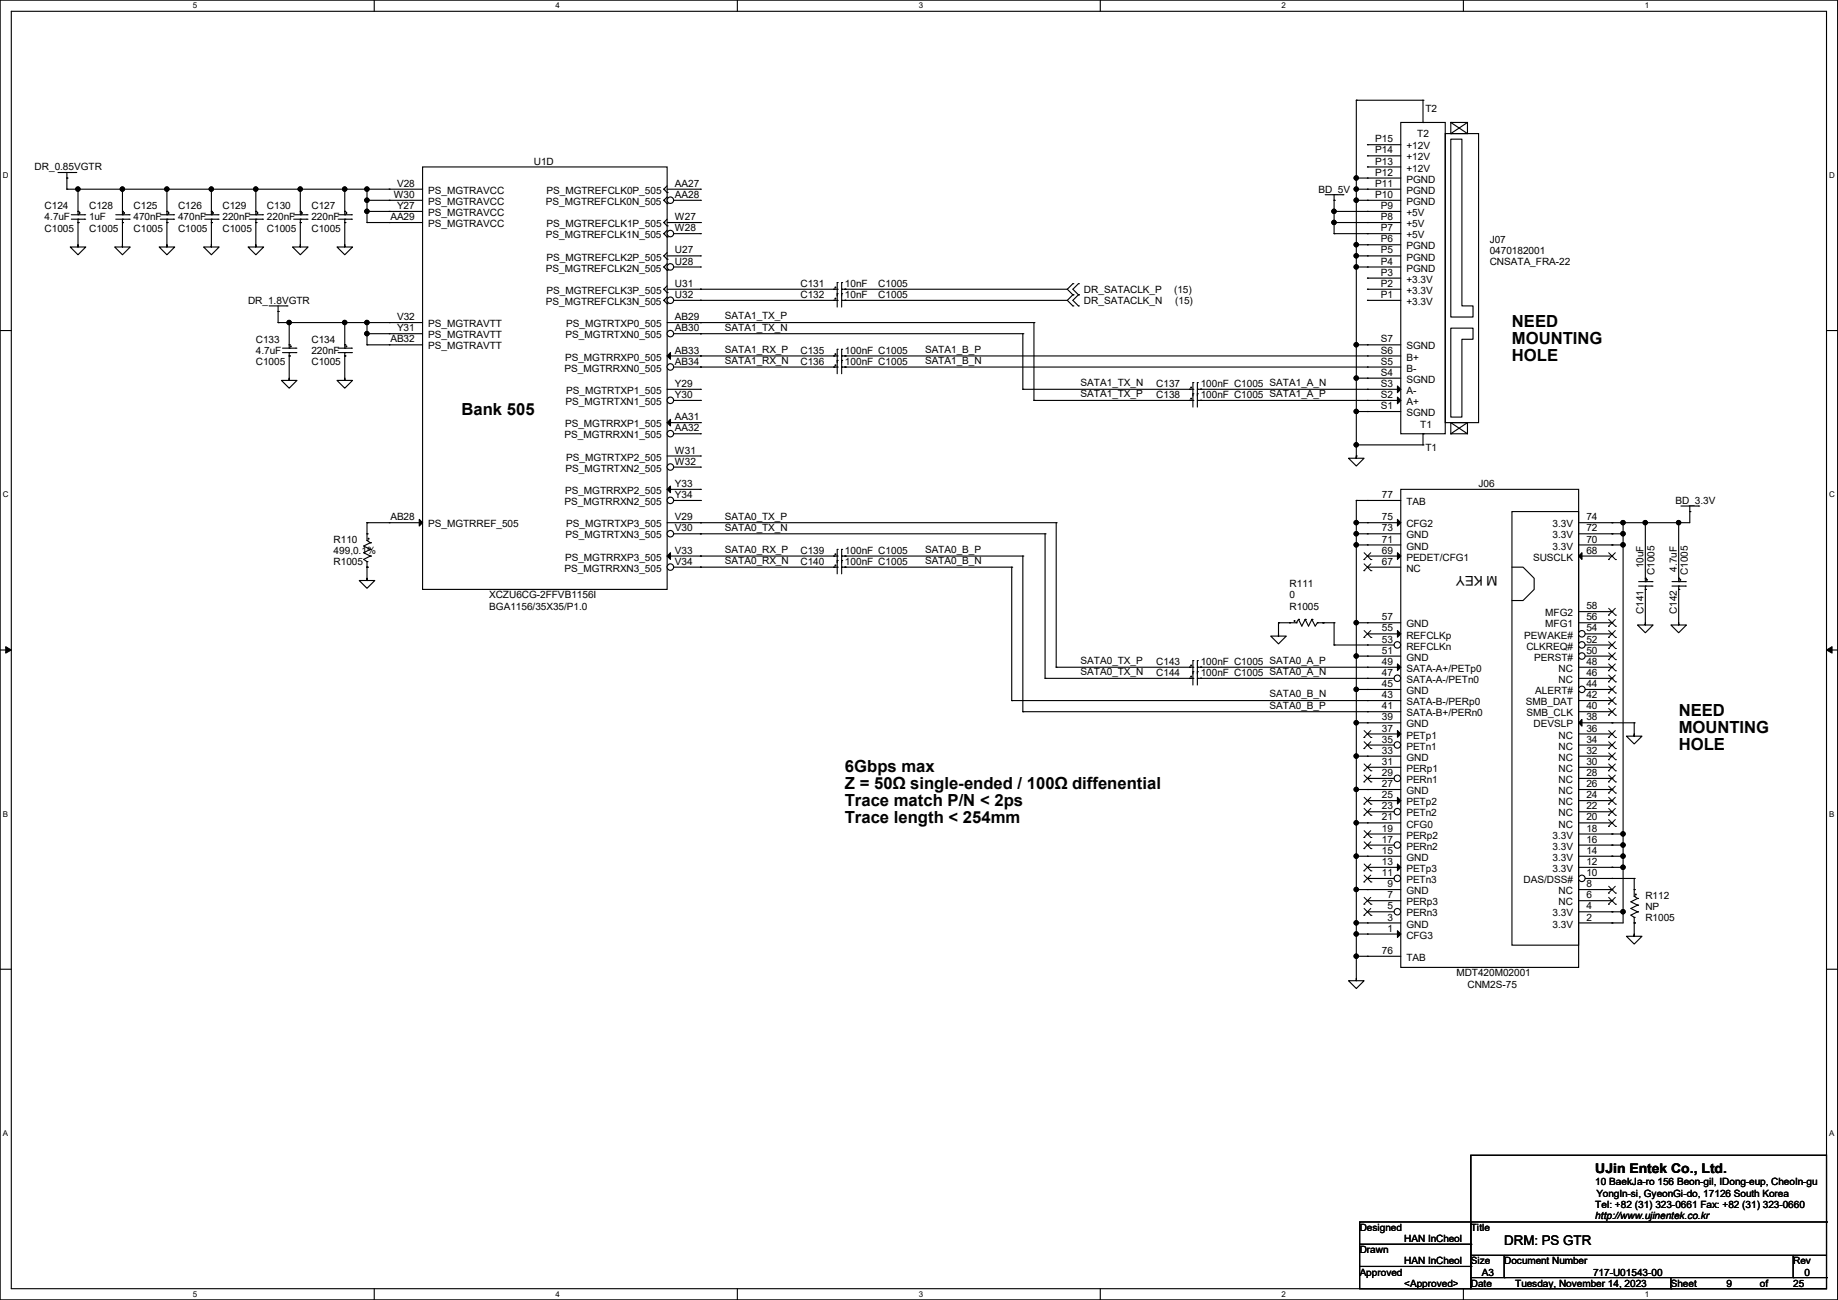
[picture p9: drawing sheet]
<svg xmlns="http://www.w3.org/2000/svg" width="420mm" height="297mm" viewBox="0 0 420 297" stroke-linecap="round" stroke-linejoin="round" font-family="sans-serif">
<path d="M0 0h419.9v297h-419.9zM2.6 2.6h414.8v291.8h-414.8z" fill="none" stroke="#000" stroke-width=".25"/>
<g fill="#fff">
<path d="M44 .3h1v2h-1z"/>
<path d="M44 294.7h1v2h-1z"/>
</g>
<path d="M85.5 0v2.6M85.5 294.4v2.6" fill="none" stroke="#000" stroke-width=".25"/>
<g fill="#fff">
<path d="M127 .3h.9v2h-.9z"/>
<path d="M127 294.7h.9v2h-.9z"/>
</g>
<path d="M168.5 0v2.6M168.5 294.4v2.6" fill="none" stroke="#000" stroke-width=".25"/>
<g fill="#fff">
<path d="M209.9 .3h1v2h-1z"/>
<path d="M209.9 294.7h1v2h-1z"/>
</g>
<path d="M251.4 0v2.6M251.4 294.4v2.6" fill="none" stroke="#000" stroke-width=".25"/>
<g fill="#fff">
<path d="M292.9 .3h.9v2h-.9z"/>
<path d="M292.9 294.7h.9v2h-.9z"/>
</g>
<path d="M334.4 0v2.6M334.4 294.4v2.6" fill="none" stroke="#000" stroke-width=".25"/>
<g fill="#fff">
<path d="M375.8 .3h1v2h-1z"/>
<path d="M375.8 294.7h1v2h-1z"/>
<path d="M.7 39h1.2v2h-1.2z"/>
<path d="M418 39h1.3v2h-1.3z"/>
<path d="M.7 112h1.2v2h-1.2z"/>
<path d="M418 112h1.3v2h-1.3z"/>
</g>
<path d="M0 75.5h2.6M417.4 75.5h2.5" fill="none" stroke="#000" stroke-width=".25"/>
<g fill="#fff">
<path d="M.7 185h1.2v1.9h-1.2z"/>
<path d="M418 185h1.2v1.9h-1.2z"/>
</g>
<path d="M0 148.5h2.6M417.4 148.5h2.5" fill="none" stroke="#000" stroke-width=".25"/>
<path d="M1.3 147.7l1.3 .8-1.3 .7zM417.4 148.5l1.2-.8v1.5z" fill="#000" stroke="#000" stroke-width=".23"/>
<g fill="#fff">
<path d="M.7 257.9h1.2v2h-1.2z"/>
<path d="M418 257.9h1.2v2h-1.2z"/>
</g>
<g fill="none" stroke="#000" stroke-width=".25">
<path d="M13.3 39.4h4M15.3 39.4v1.3M17.3 39.4h.1M15.3 40.7h.1M16 56.4h1.8v-.5v.5h1.8l-1.8 1.8zM26.2 56.4h1.8v-.5v.5h1.8l-1.8 1.8zM36.4 56.4h1.7v-.5v.5h1.8l-1.8 1.8zM46.5 56.4h1.8v-.5v.5h1.8l-1.8 1.8zM56.7 56.4h1.8v-.5v.5h1.7l-1.7 1.8zM66.8 56.4h1.8v-.5v.5h1.8l-1.8 1.8zM77 56.4h1.8v-.5v.5h1.8l-1.8 1.8zM302.8 44.5h4.1"/>
<path d="M304.8 45.8h.1M304.8 44.5v1.3M306.9 44.5h.1M61.5 69.9h4.1M63.5 71.2h.1M63.5 69.9v1.3M65.6 69.9h.1M245.2 64.8h.1M245.2 67.4h.1M245.2 69.9h.1M245.2 64.8l-1.3 1.3 1.3 1.3M245.2 67.4l-1.3 1.2 1.3 1.3"/>
<path d="M246.4 67.4h.1M246.4 64.8h.1M246.4 69.9h.1M246.4 64.8l-1.2 1.3 1.2 1.3M246.4 67.4l-1.2 1.2 1.2 1.3M64.3 86.9h1.8v-.5v.5h1.8l-1.8 1.8zM77 86.9h1.8v-.5v.5h1.8l-1.8 1.8zM308.1 104.7h1.8v-.5v.5h1.8l-1.8 1.8zM320.1 111.8h40.6v109.2h-40.6zM345.5 116.9h15.2v99h-15.2zM384.1 115.6h4.1M386.1 116.9h.1"/>
<path d="M386.1 115.6v1.3M388.2 115.6h.1M82.1 132.6h1.8v-.5v.5h1.7l-1.7 1.8zM345.5 129.6h2.5l2.6 2.5v2.6l-2.6 2.5h-2.5M290.4 145.3h1.7v-.5v.5h1.8l-1.8 1.8zM374.2 142.8h1.8v-.5v.5h1.7l-1.7 1.8zM381.8 142.8h1.8v-.5v.5h1.8l-1.8 1.8zM371.6 168.2h1.8v-.5v.5h1.8l-1.8 1.8zM312.5 213.4h.1M312.5 210.9h.1M312.5 213.4h7.6M312.5 210.9h7.6"/>
<path d="M371.6 213.9h1.8v-.5v.5h1.8l-1.8 1.8zM0 221.4h2.6M308.1 224.1h1.8v-.5v.5h1.8l-1.8 1.7zM417.4 221.4h2.5M310.7 279.2h25.4v15.2h-25.4zM336.1 263.9h81.3v30.5h-81.3zM336.1 279.2h81.3M417.4 279.2h.1M310.7 284.3h25.4M310.7 289.3h25.4M336.1 286.8h.1M336.1 284.3h.1"/>
<path d="M336.1 289.3h.1M336.1 291.9h81.3M336.1 286.8h81.3M343.7 291.9h.1M343.7 286.8v5.1M381.8 294.4h.1M381.8 291.9v2.5M409.7 291.9h.1M409.7 286.8v5.1M417.4 291.9h.1"/>
</g>
<path d="M319.3 212.6l.8 .8-.8 .8z" fill="#000" stroke="#000" stroke-width=".25"/>
<circle cx="319.3" cy="208.3" r=".74" fill="#fff" stroke="#000" stroke-width=".25"/>
<path d="M312.5 208.3h.1M312.5 205.8h.1M312.5 203.2h.1M312.5 208.3h6.1M312.5 205.8h7.6M312.5 203.2h7.6" fill="none" stroke="#000" stroke-width=".25"/>
<path d="M311.7 209.1h.1M311.7 206.6h.1M311.7 207.6l1.6 1.5M311.7 205l1.6 1.6M313.2 207.6l-1.5 1.5M313.2 205l-1.5 1.6M313.3 209.1h.1M313.3 206.6h.1" fill="none" stroke="#000" stroke-width=".23"/>
<circle cx="319.3" cy="200.7" r=".74" fill="#fff" stroke="#000" stroke-width=".25"/>
<path d="M312.5 198.2h.1M312.5 195.6h.1M312.5 198.2h7.6M312.5 195.6h7.6M312.5 200.7h.1M312.5 200.7h6.1" fill="none" stroke="#000" stroke-width=".25"/>
<path d="M311.7 199h.1M311.7 199.9l1.6 1.6M311.7 197.4l1.6 1.6M313.2 199.9l-1.5 1.6M313.2 197.4l-1.5 1.6M313.3 199h.1M311.7 201.5h.1M313.3 201.5h.1" fill="none" stroke="#000" stroke-width=".23"/>
<path d="M319.3 197.4l.8 .8-.8 .7z" fill="#000" stroke="#000" stroke-width=".25"/>
<circle cx="319.3" cy="193.1" r=".74" fill="#fff" stroke="#000" stroke-width=".25"/>
<path d="M312.5 193.1h.1M312.5 190.5h.1M312.5 188h.1M312.5 193.1h6.1M312.5 190.5h7.6M312.5 188h7.6" fill="none" stroke="#000" stroke-width=".25"/>
<path d="M311.7 193.9h.1M311.7 191.3h.1M311.7 192.3l1.6 1.6M311.7 189.8l1.6 1.5M313.2 192.3l-1.5 1.6M313.2 189.8l-1.5 1.5M313.3 193.9h.1M313.3 191.3h.1" fill="none" stroke="#000" stroke-width=".23"/>
<circle cx="319.3" cy="185.4" r=".74" fill="#fff" stroke="#000" stroke-width=".25"/>
<path d="M312.5 185.5h.1M312.5 182.9h.1M312.5 180.4h.1M312.5 185.5h6.1M312.5 182.9h7.6M312.5 180.4h7.6" fill="none" stroke="#000" stroke-width=".25"/>
<path d="M311.7 186.3h.1M311.7 183.7h.1M311.7 184.7l1.6 1.6M311.7 182.2l1.6 1.5M313.2 184.7l-1.5 1.6M313.2 182.2l-1.5 1.5M313.3 186.3h.1M313.3 183.7h.1" fill="none" stroke="#000" stroke-width=".23"/>
<path d="M319.3 182.2l.8 .7-.8 .8z" fill="#000" stroke="#000" stroke-width=".25"/>
<circle cx="319.3" cy="177.8" r=".74" fill="#fff" stroke="#000" stroke-width=".25"/>
<path d="M312.5 177.8h.1M312.5 175.3h.1M312.5 172.8h.1M312.5 177.8h6.1M312.5 175.3h7.6M312.5 172.8h7.6" fill="none" stroke="#000" stroke-width=".25"/>
<path d="M311.7 178.6h.1M311.7 176.1h.1M311.7 177.1l1.6 1.5M311.7 174.5l1.6 1.6M313.2 177.1l-1.5 1.5M313.2 174.5l-1.5 1.6M313.3 178.6h.1M313.3 176.1h.1" fill="none" stroke="#000" stroke-width=".23"/>
<circle cx="319.3" cy="170.2" r=".74" fill="#fff" stroke="#000" stroke-width=".25"/>
<path d="M312.5 157.5h.1M312.5 157.5h7.6M312.5 170.2h.1M312.5 167.7h.1M312.5 165.1h.1M312.5 162.6h.1M312.5 160.1h.1M312.5 170.2h6.1M312.5 167.7h7.6M312.5 165.1h7.6M312.5 162.6h7.6M312.5 160.1h7.6" fill="none" stroke="#000" stroke-width=".25"/>
<path d="M311.7 171h.1M311.7 168.5h.1M311.7 169.5l1.6 1.5M311.7 166.9l1.6 1.6M313.2 169.5l-1.5 1.5M313.2 166.9l-1.5 1.6M313.3 171h.1M313.3 168.5h.1" fill="none" stroke="#000" stroke-width=".23"/>
<path d="M319.3 166.9l.8 .8-.8 .7z" fill="#000" stroke="#000" stroke-width=".25"/>
<circle cx="319.3" cy="155" r=".74" fill="#fff" stroke="#000" stroke-width=".25"/>
<path d="M312.5 155h.1M312.5 152.4h.1M312.5 149.9h.1M312.5 155h6.1M312.5 152.4h7.6M312.5 149.9h7.6" fill="none" stroke="#000" stroke-width=".25"/>
<path d="M319.3 151.7l.8 .7-.8 .8z" fill="#000" stroke="#000" stroke-width=".25"/>
<circle cx="319.3" cy="147.3" r=".74" fill="#fff" stroke="#000" stroke-width=".25"/>
<g fill="none" stroke="#000" stroke-width=".25">
<path d="M312.5 119.4h.1M312.5 119.4h7.6M312.5 127h.1M312.5 124.5h.1M312.5 122h.1M312.5 127h7.6M312.5 124.5h7.6M312.5 122h7.6M312.5 147.4h.1M312.5 144.8h.1M312.5 142.3h.1M312.5 147.4h6.1"/>
<path d="M312.5 144.8h7.6M312.5 142.3h7.6M360.7 210.9h7.6M360.7 208.3h7.6M360.7 205.8h7.6M360.7 203.2h7.6M368.3 210.9h.1M368.3 208.3h.1M368.3 205.8h.1M368.3 203.2h.1"/>
</g>
<path d="M319.3 118.7l.8 .7-.8 .8zM319.3 126.3l.8 .7-.8 .8zM319.3 144.1l.8 .7-.8 .8z" fill="#000" stroke="#000" stroke-width=".25"/>
<g fill="none" stroke="#000" stroke-width=".23">
<path d="M311.7 127.8h.1M311.7 126.3l1.6 1.5M313.2 126.3l-1.5 1.5M313.3 127.8h.1M311.7 145.6h.1M311.7 144.1l1.6 1.5M313.2 144.1l-1.5 1.5M313.3 145.6h.1M367.5 206.6h.1M367.5 204h.1M367.6 205l1.5 1.6M367.6 202.5l1.5 1.5"/>
<path d="M369.1 205l-1.6 1.6M369.1 202.5l-1.6 1.5M369.1 206.6h.1M369.1 204h.1"/>
</g>
<circle cx="361.5" cy="200.7" r=".74" fill="#fff" stroke="#000" stroke-width=".25"/>
<g fill="none" stroke="#000" stroke-width=".25">
<path d="M360.7 177.8h7.6M360.7 175.3h7.6M360.7 172.8h7.6M360.7 170.2h7.6M360.7 167.7h7.6M360.7 165.1h7.6M360.7 162.6h7.6M360.7 160.1h7.6M368.3 177.8h.1M368.3 175.3h.1M368.3 172.8h.1M368.3 170.2h.1"/>
<path d="M368.3 167.7h.1M368.3 165.1h.1M368.3 162.6h.1M368.3 160.1h.1M360.7 198.2h7.6M360.7 195.6h7.6M360.7 193.1h7.6M360.7 190.5h7.6M360.7 188h7.6M360.7 185.5h7.6M360.7 182.9h7.6M360.7 180.4h7.6"/>
<path d="M368.3 198.2h.1M368.3 195.6h.1M368.3 193.1h.1M368.3 190.5h.1M368.3 188h.1M368.3 185.5h.1M368.3 182.9h.1M368.3 180.4h.1M362.2 200.7h6.1M368.3 200.7h.1"/>
</g>
<g fill="none" stroke="#000" stroke-width=".23">
<path d="M367.6 159.3l1.5 1.6M369.1 159.3l-1.6 1.6M367.5 178.6h.1M367.5 176.1h.1M367.5 173.6h.1M367.5 171h.1M367.5 168.5h.1M367.5 163.4h.1M367.5 160.9h.1M367.6 179.6l1.5 1.6M367.6 177.1l1.5 1.5M367.6 174.5l1.5 1.6"/>
<path d="M367.6 172l1.5 1.6M367.6 169.5l1.5 1.5M367.6 166.9l1.5 1.6M367.6 161.8l1.5 1.6M369.1 179.6l-1.6 1.6M369.1 177.1l-1.6 1.5M369.1 174.5l-1.6 1.6M369.1 172l-1.6 1.6M369.1 169.5l-1.6 1.5M369.1 166.9l-1.6 1.6M369.1 161.8l-1.6 1.6M369.1 178.6h.1"/>
<path d="M369.1 176.1h.1M369.1 173.6h.1M369.1 171h.1M369.1 168.5h.1M369.1 163.4h.1M369.1 160.9h.1M367.5 188.8h.1M367.5 186.3h.1M367.5 183.7h.1M367.5 181.2h.1M367.6 187.2l1.5 1.6M367.6 184.7l1.5 1.6"/>
<path d="M367.6 182.2l1.5 1.5M369.1 187.2l-1.6 1.6M369.1 184.7l-1.6 1.6M369.1 182.2l-1.6 1.5M369.1 188.8h.1M369.1 186.3h.1M369.1 183.7h.1M369.1 181.2h.1"/>
</g>
<path d="M360.7 165.1l.8-.7v1.5z" fill="#000" stroke="#000" stroke-width=".25"/>
<circle cx="361.5" cy="157.5" r=".74" fill="#fff" stroke="#000" stroke-width=".25"/>
<path d="M360.7 155h7.6M360.7 152.4h7.6M362.2 157.5h6.1M368.3 157.5h.1M368.3 155h.1M368.3 152.4h.1" fill="none" stroke="#000" stroke-width=".25"/>
<path d="M367.5 158.3h.1M367.5 155.8h.1M367.5 153.2h.1M367.6 156.8l1.5 1.5M367.6 154.2l1.5 1.6M367.6 151.7l1.5 1.5M369.1 156.8l-1.6 1.5M369.1 154.2l-1.6 1.6M369.1 151.7l-1.6 1.5M369.1 158.3h.1M369.1 155.8h.1M369.1 153.2h.1" fill="none" stroke="#000" stroke-width=".23"/>
<circle cx="361.5" cy="149.9" r=".74" fill="#fff" stroke="#000" stroke-width=".25"/>
<path d="M362.2 149.9h6.1M368.3 149.9h.1" fill="none" stroke="#000" stroke-width=".25"/>
<path d="M367.5 150.7h.1M367.6 149.1l1.5 1.6M369.1 149.1l-1.6 1.6M369.1 150.7h.1" fill="none" stroke="#000" stroke-width=".23"/>
<circle cx="361.5" cy="147.3" r=".74" fill="#fff" stroke="#000" stroke-width=".25"/>
<path d="M362.2 147.4h6.1M368.3 147.4h.1" fill="none" stroke="#000" stroke-width=".25"/>
<path d="M367.5 148.2h.1M367.6 146.6l1.5 1.6M369.1 146.6l-1.6 1.6M369.1 148.2h.1" fill="none" stroke="#000" stroke-width=".23"/>
<circle cx="361.5" cy="144.8" r=".74" fill="#fff" stroke="#000" stroke-width=".25"/>
<g fill="none" stroke="#000" stroke-width=".25">
<path d="M96.6 38.1h55.8v96.6h-55.8zM26.5 50.1h3M26.5 49.1h3M28 49.1h.1M28 50.1h.1M28 48.3h.1M28 50.8h.1M28 48.3v.8M28 50.1v.7M29.5 50.1h.1M29.5 49.1h.1M56.9 50.1h3.1"/>
<path d="M56.9 49.1h3.1M58.5 49.1h.1M58.5 50.1h.1M58.5 48.3h.1M58.5 50.8h.1M58.5 48.3v.8M58.5 50.1v.7M60 50.1h.1M60 49.1h.1M67.1 50.1h3M67.1 49.1h3M68.6 49.1h.1"/>
<path d="M68.6 50.1h.1M68.6 48.3h.1M68.6 50.8h.1M68.6 48.3v.8M68.6 50.1v.7M70.1 50.1h.1M70.1 49.1h.1M88.9 50.8h.1M88.9 43.2h.1M88.9 45.8h.1M88.9 48.3h.1M88.9 50.8h7.7"/>
<path d="M88.9 43.2h7.7M88.9 45.8h7.7M88.9 48.3h7.7M151.7 43.2h.1M151.7 45.8h.1M151.7 43.2l.7 .8M151.7 45.8l.7 .7M152.4 44h.1M152.4 46.5h.1M152.4 43.2h7.7M152.4 42.5l-.7 .7M152.4 45l-.7 .8"/>
<path d="M160.1 43.2h.1M77.3 79.5h3M78.8 79.5h.1M78.8 78.8h.1M78.8 78.8v.7M80.3 79.5h.1M88.9 78.8h.1M88.9 73.7h.1M88.9 76.2h.1M88.9 78.8h7.7M88.9 73.7h7.7M88.9 76.2h7.7"/>
<path d="M190.5 68.6h.1M190.5 66.1h.1M190.5 68.6h.8M190.5 66.1h.8M191.3 79.8h.1M191.3 68.6h.1M191.3 67.1h.1M191.3 66.1h.1M191.3 64.6h.1M191.3 64.6v5.5M191.3 79.8v5.6M192.3 79.8h.1"/>
<path d="M192.3 67.1h.1M192.3 68.6h.1M192.3 64.6h.1M192.3 66.1h.1M192.3 64.6v5.5M192.3 79.8v5.6M192.3 68.6h.8M192.3 66.1h.8M193.1 68.6h.1M193.1 66.1h.1M77.3 80.6h3M78.8 80.6h.1"/>
<path d="M78.8 81.3h.1M78.8 80.6v.7M80.3 80.6h.1M190.5 83.9h.1M190.5 81.3h.1M190.5 83.9h.8M190.5 81.3h.8M191.3 83.9h.1M191.3 82.3h.1M191.3 81.3h.1M192.3 82.3h.1M192.3 83.9h.1"/>
<path d="M192.3 81.3h.1M192.3 83.9h.8M192.3 81.3h.8M193.1 83.9h.1M193.1 81.3h.1M271.8 91.5h.1M271.8 88.9h.1M271.8 91.5h.8M271.8 88.9h.8M272.6 91.5h.1M272.6 90h.1M272.6 88.9h.1"/>
<path d="M272.6 87.4h.1M272.6 87.4v5.6M273.6 90h.1M273.6 91.5h.1M273.6 87.4h.1M273.6 88.9h.1M273.6 91.5h.8M273.6 87.4v5.6M273.6 88.9h.8M274.4 91.5h.1M274.4 88.9h.1M312.5 114.3h.1"/>
<path d="M312.5 114.3h7.6M360.7 119.4h7.6M368.3 119.4h.1M190.5 127h.1M190.5 129.6h.1M190.5 127h.8M190.5 129.6h.8M191.3 127h.1M191.3 125.5h.1M191.3 129.6h.1M191.3 128.1h.1M191.3 125.5v5.6"/>
<path d="M192.3 125.5h.1M192.3 127h.1M192.3 128.1h.1M192.3 129.6h.1M192.3 127h.8M192.3 129.6h.8M192.3 125.5v5.6M193.1 127h.1M193.1 129.6h.1M312.5 129.6h.1M312.5 129.6h7.6M360.7 139.7h7.6"/>
<path d="M360.7 127h7.6M360.7 124.5h7.6M360.7 122h7.6M368.3 139.7h.1M368.3 127h.1M368.3 124.5h.1M368.3 122h.1M382.1 133.9h3M382.1 132.9h3M383.6 132.9h.1M383.6 133.9h.1M383.6 132.1h.1"/>
<path d="M383.6 134.7h.1M383.6 132.1v.8M383.6 133.9v.8M385.1 133.9h.1M385.1 132.9h.1M271.8 155h.1M271.8 155h.8M272.6 155h.1M272.6 153.5h.1M272.6 153.5v3M273.6 153.5h.1M273.6 155h.1"/>
<path d="M273.6 153.5v3M273.6 155h.8M274.4 155h.1M360.7 142.3h7.6M362.2 144.8h6.1M368.3 144.8h.1M368.3 142.3h.1M312.5 218.5h.1M312.5 218.5h7.6M373.4 204.8h.1M373.4 210.9h.1M373.4 209.6h.1"/>
<path d="M373.4 203.2h.1M373.4 203.2v1.6M373.4 209.6v1.3M373.4 204.8l.8 .5M374.2 208.3h.1M374.2 205.3h.1M374.2 206.8h.1M374.2 206.8l-1.5 .8 1.5 .7M374.2 205.3l-1.5 .7 1.5 .8M374.2 208.3l-1.5 .8 .7 .5"/>
</g>
<g fill="none" stroke="#000" stroke-width=".23">
<path d="M311.7 130.4h.1M311.7 128.8l1.6 1.6M313.2 128.8l-1.5 1.6M313.3 130.4h.1M367.5 127.8h.1M367.6 139l1.5 1.5M367.6 126.3l1.5 1.5M369.1 139l-1.6 1.5M369.1 126.3l-1.6 1.5M369.1 127.8h.1M367.5 145.6h.1M367.5 143.1h.1"/>
<path d="M367.5 140.5h.1M367.6 144.1l1.5 1.5M367.6 141.5l1.5 1.6M369.1 144.1l-1.6 1.5M369.1 141.5l-1.6 1.6M369.1 145.6h.1M369.1 143.1h.1M369.1 140.5h.1"/>
</g>
<g fill="#000" stroke="#000" stroke-width=".25">
<path d="M360.7 127l.8-.7v1.5z"/>
<circle cx="28.3" cy="48.7" r=".11"/>
<circle cx="58.8" cy="48.7" r=".11"/>
<circle cx="69" cy="48.7" r=".11"/>
<circle cx="79.1" cy="79.1" r=".11"/>
<circle cx="190.9" cy="65.7" r=".11"/>
<circle cx="190.9" cy="68.2" r=".11"/>
<circle cx="190.9" cy="80.9" r=".11"/>
<circle cx="190.9" cy="83.5" r=".11"/>
<circle cx="272.2" cy="91.1" r=".11"/>
<circle cx="272.2" cy="88.5" r=".11"/>
<circle cx="190.9" cy="129.2" r=".11"/>
<circle cx="190.9" cy="126.6" r=".11"/>
<circle cx="383.9" cy="132.5" r=".11"/>
<circle cx="272.2" cy="154.6" r=".11"/>
<circle cx="373.8" cy="204.4" r=".11"/>
</g>
<circle cx="153.2" cy="45.7" r=".74" fill="#fff" stroke="#000" stroke-width=".25"/>
<path d="M151.7 50.8h.1M151.7 53.4h.1M151.7 50.8l.7 .8M151.7 53.4l.7 .7M152.4 51.6h.1M152.4 54.1h.1M152.4 50.1l-.7 .7M152.4 50.8h7.7M152.4 52.6l-.7 .8M154 45.8h6.1M160.1 45.8h.1M160.1 50.8h.1" fill="none" stroke="#000" stroke-width=".25"/>
<circle cx="153.2" cy="53.4" r=".74" fill="#fff" stroke="#000" stroke-width=".25"/>
<path d="M151.7 58.5h.1M151.7 58.5l.7 .7M152.4 59.2h.1M152.4 57.7l-.7 .8M152.4 58.5h7.7M154 53.4h6.1M160.1 53.4h.1M160.1 58.5h.1M151.7 61h.1M151.7 61l.7 .8M152.4 61.8h.1M152.4 60.2l-.7 .8" fill="none" stroke="#000" stroke-width=".25"/>
<circle cx="153.2" cy="61" r=".74" fill="#fff" stroke="#000" stroke-width=".25"/>
<path d="M151.7 66.1h.1M151.7 68.6h.1M151.7 66.1l.7 .7M151.7 68.6l.7 .8M152.4 66.8h.1M152.4 69.4h.1M152.4 65.3l-.7 .8M152.4 66.1h7.7M152.4 67.9l-.7 .7M154 61h6.1M160.1 61h.1M160.1 66.1h.1" fill="none" stroke="#000" stroke-width=".25"/>
<circle cx="153.2" cy="68.6" r=".74" fill="#fff" stroke="#000" stroke-width=".25"/>
<path d="M152.4 73.7h7.7M154 68.6h6.1M160.1 68.6h.1M160.1 73.7h.1" fill="none" stroke="#000" stroke-width=".25"/>
<circle cx="153.2" cy="76.2" r=".74" fill="#fff" stroke="#000" stroke-width=".25"/>
<path d="M154 76.2h6.1M160.1 76.2h.1M152.4 81.3h7.7M160.1 81.3h.1" fill="none" stroke="#000" stroke-width=".25"/>
<path d="M152.4 81.3l.8-.7v1.5z" fill="#000" stroke="#000" stroke-width=".25"/>
<circle cx="153.2" cy="83.8" r=".74" fill="#fff" stroke="#000" stroke-width=".25"/>
<path d="M152.4 88.9h7.7M154 83.9h6.1M160.1 83.9h.1M160.1 88.9h.1" fill="none" stroke="#000" stroke-width=".25"/>
<circle cx="153.2" cy="91.5" r=".74" fill="#fff" stroke="#000" stroke-width=".25"/>
<path d="M152.4 96.6h7.7M154 91.5h6.1M160.1 91.5h.1M160.1 96.6h.1" fill="none" stroke="#000" stroke-width=".25"/>
<path d="M152.4 96.6l.8-.8v1.5z" fill="#000" stroke="#000" stroke-width=".25"/>
<circle cx="153.2" cy="99.1" r=".74" fill="#fff" stroke="#000" stroke-width=".25"/>
<path d="M154 99.1h6.1M160.1 99.1h.1M152.4 104.2h7.7M160.1 104.2h.1" fill="none" stroke="#000" stroke-width=".25"/>
<circle cx="153.2" cy="106.7" r=".74" fill="#fff" stroke="#000" stroke-width=".25"/>
<path d="M152.4 111.8h7.7M154 106.7h6.1M160.1 106.7h.1M160.1 111.8h.1" fill="none" stroke="#000" stroke-width=".25"/>
<path d="M152.4 111.8l.8-.8v1.6z" fill="#000" stroke="#000" stroke-width=".25"/>
<circle cx="153.2" cy="114.3" r=".74" fill="#fff" stroke="#000" stroke-width=".25"/>
<path d="M152.4 119.4h7.7M154 114.3h6.1M160.1 114.3h.1M160.1 119.4h.1" fill="none" stroke="#000" stroke-width=".25"/>
<circle cx="153.2" cy="121.9" r=".74" fill="#fff" stroke="#000" stroke-width=".25"/>
<path d="M152.4 127h7.7M154 122h6.1M160.1 122h.1M160.1 127h.1" fill="none" stroke="#000" stroke-width=".25"/>
<path d="M152.4 127l.8-.7v1.5z" fill="#000" stroke="#000" stroke-width=".25"/>
<circle cx="153.2" cy="129.6" r=".74" fill="#fff" stroke="#000" stroke-width=".25"/>
<g fill="none" stroke="#000" stroke-width=".25">
<path d="M309.9 22.9h.1M309.9 22.9v81.3M309.9 22.9h15.3M312.5 38.1h.1M312.5 35.6h.1M312.5 33.1h.1M312.5 38.1h7.6M312.5 35.6h7.6M312.5 33.1h7.6M320.1 28h10.1v71.1h-10.1zM325.2 28h.1M325.2 22.9h.1"/>
<path d="M325.2 22.9v5.1M330.2 30.5h7.7v66.1h-7.7zM331.5 28h3.8v2.5h-3.8zM331.5 31.8h2.6v38.1h2.5v2.5h-5.1zM331.5 28h.1M331.5 30.5h.1M331.5 28l3.8 2.5M335.3 28l-3.8 2.5M15.3 40.7h.1M15.3 43.2h.1M15.3 43.2h73.6M15.3 40.7v2.5"/>
<path d="M16.3 50.1h3M16.3 49.1h3M17.8 49.1h.1M17.8 50.1h.1M17.8 48.3h.1M17.8 50.8h.1M17.8 43.2h.1M17.8 43.2v5.9M17.8 50.1v5.8M19.3 50.1h.1M19.3 49.1h.1M28 43.2h.1"/>
<path d="M28 50.8h.1M28 43.2v5.1M28 50.8v5.1M36.6 50.1h3.1M36.6 49.1h3.1M38.1 49.1h.1M38.1 50.1h.1M38.1 48.3h.1M38.1 50.8h.1M38.1 43.2h.1M38.1 43.2v5.9M38.1 50.1v5.8"/>
<path d="M39.7 50.1h.1M39.7 49.1h.1M46.8 50.1h3M46.8 49.1h3M48.3 49.1h.1M48.3 50.1h.1M48.3 48.3h.1M48.3 50.8h.1M48.3 43.2h.1M48.3 43.2v5.9M48.3 50.1v5.8M49.8 50.1h.1"/>
<path d="M49.8 49.1h.1M58.5 43.2h.1M58.5 50.8h.1M58.5 43.2v5.1M58.5 50.8v5.1M68.6 43.2h.1M68.6 50.8h.1M68.6 43.2v5.1M68.6 50.8v5.1M77.3 50.1h3M77.3 49.1h3M78.8 49.1h.1"/>
<path d="M78.8 50.1h.1M78.8 48.3h.1M78.8 50.8h.1M78.8 43.2h.1M78.8 43.2v5.9M78.8 50.1v5.8M80.3 50.1h.1M80.3 49.1h.1M83.9 43.2h.1M83.9 45.8h.1M83.9 48.3h.1M83.9 50.8h.1"/>
<path d="M83.9 50.8h5M83.9 48.3h5M83.9 45.8h5M83.9 43.2v7.6M304.8 45.8h.1M304.8 48.3h.1M304.8 50.8h.1M304.8 53.4h.1M304.8 53.4h15.3M304.8 50.8h15.3M304.8 48.3h15.3M304.8 45.8v7.6"/>
<path d="M309.9 40.7h.1M309.9 43.2h.1M309.9 45.8h.1M309.9 55.9h.1M309.9 58.5h.1M309.9 58.5h10.2M309.9 55.9h10.2M309.9 45.8h10.2M309.9 43.2h10.2M309.9 40.7h10.2M312.5 58.5h.1M312.5 55.9h.1"/>
<path d="M312.5 53.4h.1M312.5 50.8h.1M312.5 48.3h.1M312.5 45.8h.1M312.5 43.2h.1M312.5 40.7h.1M63.5 71.2h.1M63.5 73.7h.1M63.5 71.2v2.5M63.5 73.7h25.4M64.6 79.5h3M66.1 79.5h.1"/>
<path d="M66.1 78.8h.1M66.1 73.7h.1M66.1 73.7v5.8M67.6 79.5h.1M78.8 73.7h.1M78.8 73.7v5.1M83.9 73.7h.1M83.9 76.2h.1M83.9 78.8h.1M83.9 78.8h5M83.9 73.7v5.1M83.9 76.2h5"/>
<path d="M160.1 73.7h.1M160.1 76.2h.1M160.1 66.1h.1M160.1 68.6h.1M160.1 68.6h30.4M160.1 66.1h30.4M160.1 73.7h76.2M160.1 76.2h73.6M193.1 66.1h.1M193.1 68.6h.1M193.1 68.6h50.8M193.1 66.1h50.8"/>
<path d="M233.7 76.2h.1M233.7 76.2v12.7M236.3 73.7h.1M236.3 73.7v17.8M309.9 61h.1M309.9 78.8h.1M309.9 78.8h10.2M309.9 61h10.2M312.5 78.8h.1M312.5 68.6h.1M312.5 66.1h.1M312.5 63.5h.1"/>
<path d="M312.5 61h.1M312.5 68.6h7.6M312.5 66.1h7.6M312.5 63.5h7.6M331.5 75h5.1v2.5h-2.5v17.8h-2.6zM64.6 80.6h3M66.1 80.6h.1M66.1 81.3h.1M66.1 80.6v5.8M67.6 80.6h.1M78.8 81.3h.1M78.8 81.3v5.1"/>
<path d="M160.1 81.3h.1M160.1 83.9h.1M160.1 83.9h30.4M160.1 81.3h30.4M193.1 81.3h.1M193.1 83.9h.1M193.1 83.9h127M193.1 81.3h127M233.7 88.9h.1M233.7 88.9h38.1M236.3 91.5h.1M236.3 91.5h35.5"/>
<path d="M274.4 88.9h.1M274.4 91.5h.1M274.4 91.5h45.7M274.4 88.9h45.7M309.9 86.4h.1M309.9 94h.1M309.9 94h10.2M309.9 86.4h10.2M312.5 94h.1M312.5 91.5h.1M312.5 88.9h.1M312.5 86.4h.1"/>
<path d="M312.5 83.9h.1M312.5 81.3h.1M325.2 99.1h.1M325.2 99.1v2.5M331.5 96.6h3.8v2.5h-3.8zM331.5 96.6h.1M331.5 99.1h.1M331.5 96.6l3.8 2.5M335.3 96.6l-3.8 2.5M83.9 119.4h.1M83.9 119.4h12.7M83.9 119.4v4.1"/>
<path d="M88.9 119.4h.1M160.1 119.4h.1M160.1 119.4h81.2M241.3 119.4h.1M241.3 119.4v33M309.9 101.6h.1M309.9 114.3h.1M309.9 119.4h.1M309.9 104.2h.1M309.9 119.4h2.6M309.9 114.3v109.3M309.9 114.3h2.6"/>
<path d="M309.9 101.6h15.3M325.2 101.6h.1M368.3 119.4h.1M370.9 119.4h.1M370.9 119.4v91.5h-2.6M376 119.4h.1M376 119.4v13.5M383.6 119.4h.1M383.6 119.4v12.7M386.1 116.9h.1M386.1 116.9v2.5h-17.8M83.9 123.5h.1"/>
<path d="M83.9 129.6h.1M83.9 128.3h.1M83.9 122h.1M83.9 128.3v3.8M83.9 123.5l.7 .5M84.6 127h.1M84.6 124h.1M84.6 125.5h.1M84.6 125.5l-1.5 .8 1.5 .7M84.6 124l-1.5 .8 1.5 .7M84.6 127l-1.5 .8 .8 .5M154 129.6h36.5"/>
<path d="M160.1 129.6h.1M160.1 122h.1M160.1 127h.1M160.1 122h78.7M160.1 127h30.4M193.1 127h.1M193.1 129.6h.1M193.1 129.6h38.1M193.1 127h40.6M231.2 129.6h.1M231.2 129.6v30.5M233.7 127h.1"/>
<path d="M233.7 127v35.6M238.8 122h.1M238.8 122v33M309.9 122h.1M309.9 124.5h.1M309.9 122h2.6M309.9 124.5h2.6M368.3 122h.1M368.3 124.5h.1M368.3 122h2.6M368.3 124.5h2.6M370.9 122h.1"/>
<path d="M370.9 124.5h.1M374.4 133.9h3.1M374.4 132.9h3.1M376 132.9h.1M376 133.9h.1M376 132.1h.1M376 134.7h.1M376 133.9v8.4M377.5 133.9h.1M377.5 132.9h.1M383.6 134.7h.1M383.6 134.7v7.6"/>
<path d="M238.8 155h.1M238.8 155h33M241.3 152.4h.1M241.3 152.4h31.3M271.8 152.4h.1M272.6 152.4h.1M272.6 150.9h.1M272.6 150.9v3.1M273.6 150.9h.1M273.6 152.4h.1M273.6 152.4h38.9M273.6 150.9v3.1"/>
<path d="M274.4 152.4h.1M274.4 155h.1M274.4 155h38.1M292.1 142.3h.1M292.1 142.3h4.1M292.1 142.3v2.5M294.7 142.3h.1M296.2 142.3h.1M296.7 141.5h.1M296.7 141.5l.8 1.5 .7-1.5M296.7 141.5l-.5 .8M298.2 141.5h.1"/>
<path d="M298.2 141.5l.8 1.5 .8-1.5M299.8 141.5h.1M299.8 141.5l.7 1.5 .5-.7M301 142.3h.1M301 142.3h3.8M302.3 142.3h.1M304.8 147.4h.1M304.8 142.3h.1M304.8 142.3v5.1M304.8 147.4h7.7M309.9 142.3h.1M309.9 149.9h.1"/>
<path d="M309.9 157.5h.1M309.9 142.3h2.6M309.9 149.9h2.6M309.9 157.5h2.6M231.2 160.1h.1M231.2 160.1h81.3M233.7 162.6h.1M233.7 162.6h78.8M309.9 165.1h.1M309.9 172.8h.1M309.9 165.1h2.6M309.9 172.8h2.6"/>
<path d="M368.3 165.1h.1M368.3 165.1h5.1M373.4 165.1h.1M373.4 165.1v2.6M309.9 180.4h.1M309.9 188h.1M309.9 195.6h.1M309.9 180.4h2.6M309.9 188h2.6M309.9 195.6h2.6M368.3 190.5h.1M368.3 193.1h.1"/>
<path d="M368.3 195.6h.1M368.3 198.2h.1M368.3 190.5h2.6M368.3 193.1h2.6M368.3 195.6h2.6M368.3 198.2h2.6M370.9 190.5h.1M370.9 193.1h.1M370.9 195.6h.1M370.9 198.2h.1M309.9 203.2h.1M309.9 210.9h.1"/>
<path d="M309.9 213.4h.1M309.9 218.5h.1M309.9 203.2h2.6M309.9 210.9h2.6M309.9 213.4h2.6M309.9 218.5h2.6M368.3 200.7h.1M368.3 208.3h.1M368.3 210.9h.1M368.3 200.7h5.1M368.3 208.3h2.6M370.9 208.3h.1"/>
<path d="M373.4 200.7h.1M373.4 210.9h.1M373.4 200.7v2.5M373.4 210.9v2.5"/>
</g>
<g fill="#000" stroke="#000" stroke-width=".25">
<path d="M319.3 90.7l.8 .8-.8 .7zM319.3 88.2l.8 .7-.8 .8zM95.8 118.7l.8 .7-.8 .8z"/>
<circle cx="17.8" cy="43.2" r=".49"/>
<circle cx="18.2" cy="48.7" r=".11"/>
<circle cx="28" cy="43.2" r=".49"/>
<circle cx="38.1" cy="43.2" r=".49"/>
<circle cx="38.5" cy="48.7" r=".11"/>
<circle cx="48.3" cy="43.2" r=".49"/>
<circle cx="48.7" cy="48.7" r=".11"/>
<circle cx="58.4" cy="43.2" r=".49"/>
<circle cx="68.6" cy="43.2" r=".49"/>
<circle cx="78.8" cy="43.2" r=".49"/>
<circle cx="79.1" cy="48.7" r=".11"/>
<circle cx="83.8" cy="48.3" r=".49"/>
<circle cx="83.8" cy="45.7" r=".49"/>
<circle cx="83.8" cy="43.2" r=".49"/>
<circle cx="304.8" cy="50.8" r=".49"/>
<circle cx="304.8" cy="48.3" r=".49"/>
<circle cx="309.9" cy="40.7" r=".49"/>
<circle cx="309.9" cy="58.4" r=".49"/>
<circle cx="309.9" cy="45.7" r=".49"/>
<circle cx="309.9" cy="55.9" r=".49"/>
<circle cx="309.9" cy="43.2" r=".49"/>
<circle cx="66.1" cy="73.7" r=".49"/>
<circle cx="66.4" cy="79.1" r=".11"/>
<circle cx="78.8" cy="73.7" r=".49"/>
<circle cx="83.8" cy="76.2" r=".49"/>
<circle cx="83.8" cy="73.7" r=".49"/>
<circle cx="309.9" cy="61" r=".49"/>
<circle cx="309.9" cy="78.8" r=".49"/>
<circle cx="309.9" cy="94" r=".49"/>
<circle cx="309.9" cy="86.4" r=".49"/>
<circle cx="309.9" cy="101.6" r=".49"/>
<circle cx="309.9" cy="119.4" r=".49"/>
<circle cx="370.9" cy="119.4" r=".49"/>
<circle cx="375.9" cy="119.4" r=".49"/>
<circle cx="383.6" cy="119.4" r=".49"/>
<circle cx="84.2" cy="123.1" r=".11"/>
<circle cx="309.9" cy="121.9" r=".49"/>
<circle cx="309.9" cy="124.5" r=".49"/>
<circle cx="370.9" cy="124.5" r=".49"/>
<circle cx="370.9" cy="121.9" r=".49"/>
<circle cx="376.3" cy="132.5" r=".11"/>
<circle cx="272.2" cy="152" r=".11"/>
<circle cx="295.8" cy="141.9" r=".11"/>
<circle cx="309.9" cy="157.5" r=".49"/>
<circle cx="309.9" cy="149.9" r=".49"/>
<circle cx="309.9" cy="142.3" r=".49"/>
<circle cx="309.9" cy="172.7" r=".49"/>
<circle cx="309.9" cy="165.1" r=".49"/>
<circle cx="309.9" cy="195.6" r=".49"/>
<circle cx="309.9" cy="180.4" r=".49"/>
<circle cx="309.9" cy="188" r=".49"/>
<circle cx="370.9" cy="193.1" r=".49"/>
<circle cx="370.9" cy="190.5" r=".49"/>
<circle cx="370.9" cy="198.1" r=".49"/>
<circle cx="370.9" cy="195.6" r=".49"/>
<circle cx="309.9" cy="203.2" r=".49"/>
<circle cx="309.9" cy="213.4" r=".49"/>
<circle cx="309.9" cy="210.8" r=".49"/>
<circle cx="309.9" cy="218.5" r=".49"/>
<circle cx="370.9" cy="208.3" r=".49"/>
</g>
<g font-size="3.8">
<text x="345.5" y="74.7">NEED</text>
<text x="345.5" y="78.6">MOUNTING</text>
<text x="345.5" y="82.6">HOLE</text>
<text x="105.5" y="94.7">Bank 505</text>
<text x="383.6" y="163.6">NEED</text>
<text x="383.6" y="167.5">MOUNTING</text>
<text x="383.6" y="171.4">HOLE</text>
<text x="193.1" y="176.3">6Gbps max</text>
<text x="193.1" y="180.2">Z = 50Ω single-ended / 100Ω diffenential</text>
<text x="193.1" y="184.2">Trace match P/N &lt; 2ps</text>
<text x="193.1" y="188.1">Trace length &lt; 254mm</text>
</g>
<g font-size="3">
<text x="342.2" y="131.7" transform="rotate(-180 342.2 131.7)">M KEY</text>
<text x="364.5" y="268.1">UJin Entek Co., Ltd.</text>
<text x="343.7" y="284.5">DRM: PS GTR</text>
</g>
<g font-size="2.3">
<text x="325.7" y="25.7">T2</text>
<text x="314.2" y="35.1">P14</text>
<text x="314.2" y="32.5">P15</text>
<text x="321.4" y="34.1">+12V</text>
<text x="323.9" y="31.3">T2</text>
<text x="7.9" y="38.9">DR_0.85VGTR</text>
<text x="122" y="37.7">U1D</text>
<text x="314.2" y="40.1">P12</text>
<text x="314.2" y="37.6">P13</text>
<text x="321.4" y="41.7">PGND</text>
<text x="321.4" y="39.2">+12V</text>
<text x="321.4" y="36.7">+12V</text>
<text x="10.2" y="47.8">C124</text>
<text x="20.4" y="47.8">C128</text>
<text x="30.5" y="47.8">C125</text>
<text x="40.7" y="47.8">C126</text>
<text x="50.8" y="47.8">C129</text>
<text x="61" y="47.8">C130</text>
<text x="71.2" y="47.8">C127</text>
<text x="90" y="45.2">W30</text>
<text x="90.7" y="42.7">V28</text>
<text x="90.8" y="47.8">Y27</text>
<text x="97.8" y="44.3">PS_MGTRAVCC</text>
<text x="97.8" y="46.8">PS_MGTRAVCC</text>
<text x="124.8" y="46.8">PS_MGTREFCLK0N_505</text>
<text x="124.9" y="44.3">PS_MGTREFCLK0P_505</text>
<text x="154.2" y="42.7">AA27</text>
<text x="154.2" y="45.2">AA28</text>
<text x="301.3" y="44">BD_5V</text>
<text x="314.2" y="45.2">P10</text>
<text x="314.2" y="42.7">P11</text>
<text x="315.5" y="47.8">P9</text>
<text x="321.4" y="46.8">PGND</text>
<text x="321.4" y="44.3">PGND</text>
<text x="10.2" y="50.4">4.7uF</text>
<text x="10.2" y="52.9">C1005</text>
<text x="20.4" y="50.4">1uF</text>
<text x="20.4" y="52.9">C1005</text>
<text x="30.5" y="50.4">470nF</text>
<text x="30.5" y="52.9">C1005</text>
<text x="40.7" y="50.4">470nF</text>
<text x="40.7" y="52.9">C1005</text>
<text x="50.8" y="50.4">220nF</text>
<text x="50.8" y="52.9">C1005</text>
<text x="61" y="50.4">220nF</text>
<text x="61" y="52.9">C1005</text>
<text x="71.2" y="50.4">220nF</text>
<text x="71.2" y="52.9">C1005</text>
<text x="89.2" y="50.3">AA29</text>
<text x="97.8" y="51.9">PS_MGTRAVCC</text>
<text x="97.8" y="49.4">PS_MGTRAVCC</text>
<text x="124.9" y="51.9">PS_MGTREFCLK1P_505</text>
<text x="154.2" y="50.3">W27</text>
<text x="154.2" y="52.8">W28</text>
<text x="315.5" y="52.8">P7</text>
<text x="315.5" y="50.3">P8</text>
<text x="321.4" y="51.9">+5V</text>
<text x="321.4" y="49.4">+5V</text>
<text x="124.8" y="54.4">PS_MGTREFCLK1N_505</text>
<text x="124.9" y="59.5">PS_MGTREFCLK2P_505</text>
<text x="154.2" y="57.9">U27</text>
<text x="315.5" y="57.9">P5</text>
<text x="315.5" y="55.4">P6</text>
<text x="321.4" y="59.5">PGND</text>
<text x="321.4" y="57">PGND</text>
<text x="321.4" y="54.4">+5V</text>
<text x="340.4" y="55.5">J07</text>
<text x="340.4" y="58">0470182001</text>
<text x="124.8" y="62.1">PS_MGTREFCLK2N_505</text>
<text x="154.2" y="60.5">U28</text>
<text x="154.2" y="65.5">U31</text>
<text x="182.9" y="65.6">C131</text>
<text x="193.1" y="65.6">10nF</text>
<text x="200.7" y="65.6">C1005</text>
<text x="315.5" y="65.5">P2</text>
<text x="315.5" y="63">P3</text>
<text x="315.5" y="60.5">P4</text>
<text x="321.4" y="64.6">+3.3V</text>
<text x="321.4" y="62.1">PGND</text>
<text x="340.4" y="60.5">CNSATA_FRA-22</text>
<text x="56.7" y="69.4">DR_1.8VGTR</text>
<text x="124.8" y="69.7">PS_MGTREFCLK3N_505</text>
<text x="124.9" y="67.1">PS_MGTREFCLK3P_505</text>
<text x="154.2" y="68.1">U32</text>
<text x="182.9" y="68.2">C132</text>
<text x="193.1" y="68.2">10nF</text>
<text x="200.7" y="68.2">C1005</text>
<text x="247.7" y="66.9">DR_SATACLK_P</text>
<text x="247.7" y="69.4">DR_SATACLK_N</text>
<text x="268.3" y="66.9">(15)</text>
<text x="268.5" y="69.4">(15)</text>
<text x="315.5" y="68.1">P1</text>
<text x="321.4" y="69.7">+3.3V</text>
<text x="321.4" y="67.1">+3.3V</text>
<text x="90.7" y="73.2">V32</text>
<text x="90.8" y="75.7">Y31</text>
<text x="97.8" y="74.8">PS_MGTRAVTT</text>
<text x="97.8" y="77.3">PS_MGTRAVTT</text>
<text x="129.2" y="77.3">PS_MGTRTXN0_505</text>
<text x="129.4" y="74.8">PS_MGTRTXP0_505</text>
<text x="154.2" y="73.2">AB29</text>
<text x="154.2" y="75.7">AB30</text>
<text x="165.7" y="73">SATA1_TX_P</text>
<text x="165.7" y="75.5">SATA1_TX_N</text>
<text x="58.5" y="78.3">C133</text>
<text x="58.5" y="80.9">4.7uF</text>
<text x="58.5" y="83.4">C1005</text>
<text x="71.2" y="78.3">C134</text>
<text x="71.2" y="80.9">220nF</text>
<text x="71.2" y="83.4">C1005</text>
<text x="89.2" y="78.2">AB32</text>
<text x="97.8" y="79.8">PS_MGTRAVTT</text>
<text x="129.1" y="82.4">PS_MGTRRXP0_505</text>
<text x="154.2" y="80.8">AB33</text>
<text x="154.2" y="83.3">AB34</text>
<text x="165.7" y="80.6">SATA1_RX_P</text>
<text x="165.7" y="83.1">SATA1_RX_N</text>
<text x="182.9" y="83.4">C136</text>
<text x="182.9" y="80.9">C135</text>
<text x="193.1" y="83.4">100nF C1005</text>
<text x="193.1" y="80.9">100nF C1005</text>
<text x="211.4" y="80.6">SATA1_B_P</text>
<text x="211.4" y="83.1">SATA1_B_N</text>
<text x="315.5" y="83.3">S5</text>
<text x="315.5" y="80.8">S6</text>
<text x="315.5" y="78.2">S7</text>
<text x="321.4" y="82.4">B+</text>
<text x="321.4" y="79.8">SGND</text>
<text x="129" y="84.9">PS_MGTRRXN0_505</text>
<text x="154.2" y="88.4">Y29</text>
<text x="246.9" y="88.2">SATA1_TX_N</text>
<text x="264.2" y="88.5">C137</text>
<text x="274.4" y="88.5">100nF C1005 SATA1_A_N</text>
<text x="315.5" y="88.4">S3</text>
<text x="315.5" y="85.9">S4</text>
<text x="321.4" y="87.5">SGND</text>
<text x="321.4" y="84.9">B-</text>
<text x="129.2" y="92.5">PS_MGTRTXN1_505</text>
<text x="129.4" y="90">PS_MGTRTXP1_505</text>
<text x="154.2" y="90.9">Y30</text>
<text x="246.9" y="90.8">SATA1_TX_P</text>
<text x="264.2" y="91">C138</text>
<text x="274.4" y="91">100nF C1005 SATA1_A_P</text>
<text x="315.5" y="93.5">S1</text>
<text x="315.5" y="90.9">S2</text>
<text x="321.4" y="95.1">SGND</text>
<text x="321.4" y="92.5">A+</text>
<text x="321.4" y="90">A-</text>
<text x="129" y="100.2">PS_MGTRRXN1_505</text>
<text x="129.1" y="97.6">PS_MGTRRXP1_505</text>
<text x="154.2" y="96">AA31</text>
<text x="154.2" y="98.6">AA32</text>
<text x="324.5" y="97.8">T1</text>
<text x="129.2" y="107.8">PS_MGTRTXN2_505</text>
<text x="129.4" y="105.2">PS_MGTRTXP2_505</text>
<text x="154.2" y="103.6">W31</text>
<text x="154.2" y="106.2">W32</text>
<text x="325.7" y="103">T1</text>
<text x="129.1" y="112.9">PS_MGTRRXP2_505</text>
<text x="154.2" y="111.3">Y33</text>
<text x="154.2" y="113.8">Y34</text>
<text x="315.8" y="113.8">77</text>
<text x="337.9" y="111.3">J06</text>
<text x="89.2" y="118.9">AB28</text>
<text x="129" y="115.4">PS_MGTRRXN2_505</text>
<text x="154.2" y="118.9">V29</text>
<text x="165.7" y="118.7">SATA0_TX_P</text>
<text x="315.8" y="118.9">75</text>
<text x="321.4" y="115.4">TAB</text>
<text x="362.5" y="118.9">74</text>
<text x="382.8" y="115.1">BD_3.3V</text>
<text x="76.2" y="124">R110</text>
<text x="97.8" y="120.5">PS_MGTRREF_505</text>
<text x="129.2" y="123">PS_MGTRTXN3_505</text>
<text x="129.4" y="120.5">PS_MGTRTXP3_505</text>
<text x="154.2" y="121.4">V30</text>
<text x="165.7" y="121.2">SATA0_TX_N</text>
<text x="315.8" y="124">71</text>
<text x="315.8" y="121.4">73</text>
<text x="321.4" y="125.6">GND</text>
<text x="321.4" y="123">GND</text>
<text x="321.4" y="120.5">CFG2</text>
<text x="354.8" y="125.6">3.3V</text>
<text x="354.8" y="123">3.3V</text>
<text x="354.8" y="120.5">3.3V</text>
<text x="362.5" y="124">70</text>
<text x="362.5" y="121.4">72</text>
<text x="76.2" y="126.6">499,0.1%</text>
<text x="76.2" y="129.1">R1005</text>
<text x="129" y="130.6">PS_MGTRRXN3_505</text>
<text x="129.1" y="128.1">PS_MGTRRXP3_505</text>
<text x="154.2" y="126.5">V33</text>
<text x="154.2" y="129">V34</text>
<text x="165.7" y="126.3">SATA0_RX_P</text>
<text x="165.7" y="128.9">SATA0_RX_N</text>
<text x="182.9" y="126.6">C139</text>
<text x="182.9" y="129.1">C140</text>
<text x="193.1" y="126.6">100nF C1005</text>
<text x="193.1" y="129.1">100nF C1005</text>
<text x="211.4" y="126.3">SATA0_B_P</text>
<text x="211.4" y="128.9">SATA0_B_N</text>
<text x="315.8" y="126.5">69</text>
<text x="315.8" y="129">67</text>
<text x="321.4" y="128.1">PEDET/CFG1</text>
<text x="321.4" y="130.6">NC</text>
<text x="350.3" y="128.1">SUSCLK</text>
<text x="362.5" y="126.5">68</text>
<text x="375.5" y="129.8" transform="rotate(-90 375.5 129.8)">10uF</text>
<text x="378.1" y="131.4" transform="rotate(-90 378.1 131.4)">C1005</text>
<text x="383.2" y="130.6" transform="rotate(-90 383.2 130.6)">4.7uF</text>
<text x="385.7" y="131.4" transform="rotate(-90 385.7 131.4)">C1005</text>
<text x="111.8" y="136.7">XCZU6CG-2FFVB1156I</text>
<text x="294.7" y="134.2">R111</text>
<text x="294.7" y="136.7">0</text>
<text x="111.8" y="139.3">BGA1156/35X35/P1.0</text>
<text x="294.7" y="139.3">R1005</text>
<text x="315.8" y="141.7">57</text>
<text x="321.4" y="143.3">GND</text>
<text x="353.1" y="143.3">MFG1</text>
<text x="353.1" y="140.8">MFG2</text>
<text x="362.5" y="141.7">56</text>
<text x="362.5" y="139.2">58</text>
<text x="375.5" y="140.3" transform="rotate(-90 375.5 140.3)">C141</text>
<text x="383.2" y="140.3" transform="rotate(-90 383.2 140.3)">C142</text>
<text x="315.8" y="149.4">51</text>
<text x="315.8" y="146.8">53</text>
<text x="315.8" y="144.3">55</text>
<text x="321.4" y="148.4">REFCLKn</text>
<text x="321.4" y="145.9">REFCLKp</text>
<text x="348.3" y="145.9">PEWAKE#</text>
<text x="348.8" y="148.4">CLKREQ#</text>
<text x="362.5" y="149.4">50</text>
<text x="362.5" y="146.8">52</text>
<text x="362.5" y="144.3">54</text>
<text x="246.9" y="151.7">SATA0_TX_P</text>
<text x="246.9" y="154.3">SATA0_TX_N</text>
<text x="264.2" y="154.5">C144</text>
<text x="264.2" y="152">C143</text>
<text x="274.4" y="154.5">100nF C1005 SATA0_A_N</text>
<text x="274.4" y="152">100nF C1005 SATA0_A_P</text>
<text x="315.8" y="154.4">47</text>
<text x="315.8" y="151.9">49</text>
<text x="321.4" y="153.5">SATA-A+/PETp0</text>
<text x="321.4" y="151">GND</text>
<text x="350.6" y="151">PERST#</text>
<text x="356.2" y="153.5">NC</text>
<text x="362.5" y="154.4">46</text>
<text x="362.5" y="151.9">48</text>
<text x="290.1" y="159.3">SATA0_B_N</text>
<text x="290.1" y="161.9">SATA0_B_P</text>
<text x="315.8" y="159.5">43</text>
<text x="315.8" y="157">45</text>
<text x="321.4" y="161.1">SATA-B-/PERp0</text>
<text x="321.4" y="158.6">GND</text>
<text x="321.4" y="156">SATA-A-/PETn0</text>
<text x="348.7" y="161.1">SMB_DAT</text>
<text x="350.8" y="158.6">ALERT#</text>
<text x="356.2" y="156">NC</text>
<text x="362.5" y="159.5">42</text>
<text x="362.5" y="157">44</text>
<text x="315.8" y="167.1">37</text>
<text x="315.8" y="164.6">39</text>
<text x="315.8" y="162.1">41</text>
<text x="321.4" y="166.2">GND</text>
<text x="321.4" y="163.7">SATA-B+/PERn0</text>
<text x="348.8" y="163.7">SMB_CLK</text>
<text x="350.4" y="166.2">DEVSLP</text>
<text x="362.5" y="167.1">36</text>
<text x="362.5" y="164.6">38</text>
<text x="362.5" y="162.1">40</text>
<text x="315.8" y="172.2">33</text>
<text x="315.8" y="169.7">35</text>
<text x="321.4" y="173.8">GND</text>
<text x="321.4" y="171.3">PETn1</text>
<text x="321.4" y="168.7">PETp1</text>
<text x="356.2" y="173.8">NC</text>
<text x="356.2" y="171.3">NC</text>
<text x="356.2" y="168.7">NC</text>
<text x="362.5" y="172.2">32</text>
<text x="362.5" y="169.7">34</text>
<text x="315.8" y="179.8">27</text>
<text x="315.8" y="177.3">29</text>
<text x="315.8" y="174.8">31</text>
<text x="321.4" y="178.9">PERn1</text>
<text x="321.4" y="176.4">PERp1</text>
<text x="356.2" y="178.9">NC</text>
<text x="356.2" y="176.4">NC</text>
<text x="362.5" y="179.8">26</text>
<text x="362.5" y="177.3">28</text>
<text x="362.5" y="174.8">30</text>
<text x="315.8" y="184.9">23</text>
<text x="315.8" y="182.4">25</text>
<text x="321.4" y="184">PETp2</text>
<text x="321.4" y="181.4">GND</text>
<text x="356.2" y="184">NC</text>
<text x="356.2" y="181.4">NC</text>
<text x="362.5" y="184.9">22</text>
<text x="362.5" y="182.4">24</text>
<text x="315.8" y="190">19</text>
<text x="315.8" y="187.5">21</text>
<text x="321.4" y="191.6">PERp2</text>
<text x="321.4" y="189.1">CFG0</text>
<text x="321.4" y="186.5">PETn2</text>
<text x="354.8" y="191.6">3.3V</text>
<text x="356.2" y="189.1">NC</text>
<text x="356.2" y="186.5">NC</text>
<text x="362.5" y="190">18</text>
<text x="362.5" y="187.5">20</text>
<text x="315.8" y="197.6">13</text>
<text x="315.8" y="195.1">15</text>
<text x="315.8" y="192.5">17</text>
<text x="321.4" y="196.7">GND</text>
<text x="321.4" y="194.1">PERn2</text>
<text x="354.8" y="196.7">3.3V</text>
<text x="354.8" y="194.1">3.3V</text>
<text x="362.5" y="197.6">12</text>
<text x="362.5" y="195.1">14</text>
<text x="362.5" y="192.5">16</text>
<text x="315.8" y="200.2">11</text>
<text x="317" y="202.7">9</text>
<text x="321.4" y="201.8">PETn3</text>
<text x="321.4" y="199.2">PETp3</text>
<text x="348.2" y="201.8">DAS/DSS#</text>
<text x="354.8" y="199.2">3.3V</text>
<text x="362.5" y="202.7">8</text>
<text x="362.5" y="200.2">10</text>
<text x="317" y="207.8">5</text>
<text x="317" y="205.2">7</text>
<text x="321.4" y="209.4">PERn3</text>
<text x="321.4" y="206.8">PERp3</text>
<text x="321.4" y="204.3">GND</text>
<text x="354.8" y="209.4">3.3V</text>
<text x="356.2" y="206.8">NC</text>
<text x="356.2" y="204.3">NC</text>
<text x="362.5" y="207.8">4</text>
<text x="362.5" y="205.2">6</text>
<text x="376" y="205.3">R112</text>
<text x="376" y="207.9">NP</text>
<text x="317" y="212.9">1</text>
<text x="317" y="210.3">3</text>
<text x="321.4" y="214.5">CFG3</text>
<text x="321.4" y="211.9">GND</text>
<text x="354.8" y="211.9">3.3V</text>
<text x="362.5" y="210.3">2</text>
<text x="376" y="210.4">R1005</text>
<text x="315.8" y="217.9">76</text>
<text x="321.4" y="219.5">TAB</text>
<text x="332.8" y="223.1">MDT420M02001</text>
<text x="335.3" y="225.6">CNM2S-75</text>
<text x="364.5" y="270.8">10 BaekJa-ro 156 Beon-gil, IDong-eup, CheoIn-gu</text>
<text x="364.5" y="275.9">Tel: +82 (31) 323-0661 Fax: +82 (31) 323-0660</text>
<text x="364.8" y="273.4">YongIn-si, GyeonGi-do, 17126 South Korea</text>
<text x="310.7" y="281.3">Designed</text>
<text x="336.1" y="281.3">Title</text>
<text x="364.5" y="278.5">http://www.ujinentek.co.kr</text>
<text x="310.7" y="286.3">Drawn</text>
<text x="320.8" y="283.8">HAN InCheol</text>
<text x="310.7" y="291.4">Approved</text>
<text x="320.8" y="294">&lt;Approved&gt;</text>
<text x="320.8" y="288.9">HAN InCheol</text>
<text x="336.1" y="288.9">Size</text>
<text x="336.1" y="294">Date</text>
<text x="338.6" y="291.4">A3</text>
<text x="343.7" y="288.9">Document Number</text>
<text x="346.2" y="294">Tuesday, November 14, 2023</text>
<text x="364" y="291.4">717-U01543-00</text>
<text x="381.8" y="294">Sheet</text>
<text x="394.5" y="294">9</text>
<text x="402.1" y="294">of</text>
<text x="409.7" y="288.9">Rev</text>
<text x="409.7" y="294">25</text>
<text x="412.3" y="291.4">0</text>
</g>
<g font-size="1.8">
<text x="44" y="1.9">5</text>
<text x="127" y="1.9">4</text>
<text x="209.9" y="1.9">3</text>
<text x="292.9" y="1.9">2</text>
<text x="375.8" y="1.9">1</text>
<text x=".7" y="40.6">D</text>
<text x="418" y="40.6">D</text>
<text x=".7" y="113.6">C</text>
<text x="418" y="113.6">C</text>
<text x=".7" y="186.6">B</text>
<text x="418" y="186.6">B</text>
<text x=".7" y="259.5">A</text>
<text x="418" y="259.5">A</text>
<text x="44" y="296.3">5</text>
<text x="127" y="296.3">4</text>
<text x="209.9" y="296.3">3</text>
<text x="292.9" y="296.3">2</text>
<text x="375.8" y="296.3">1</text>
</g>
</svg>
